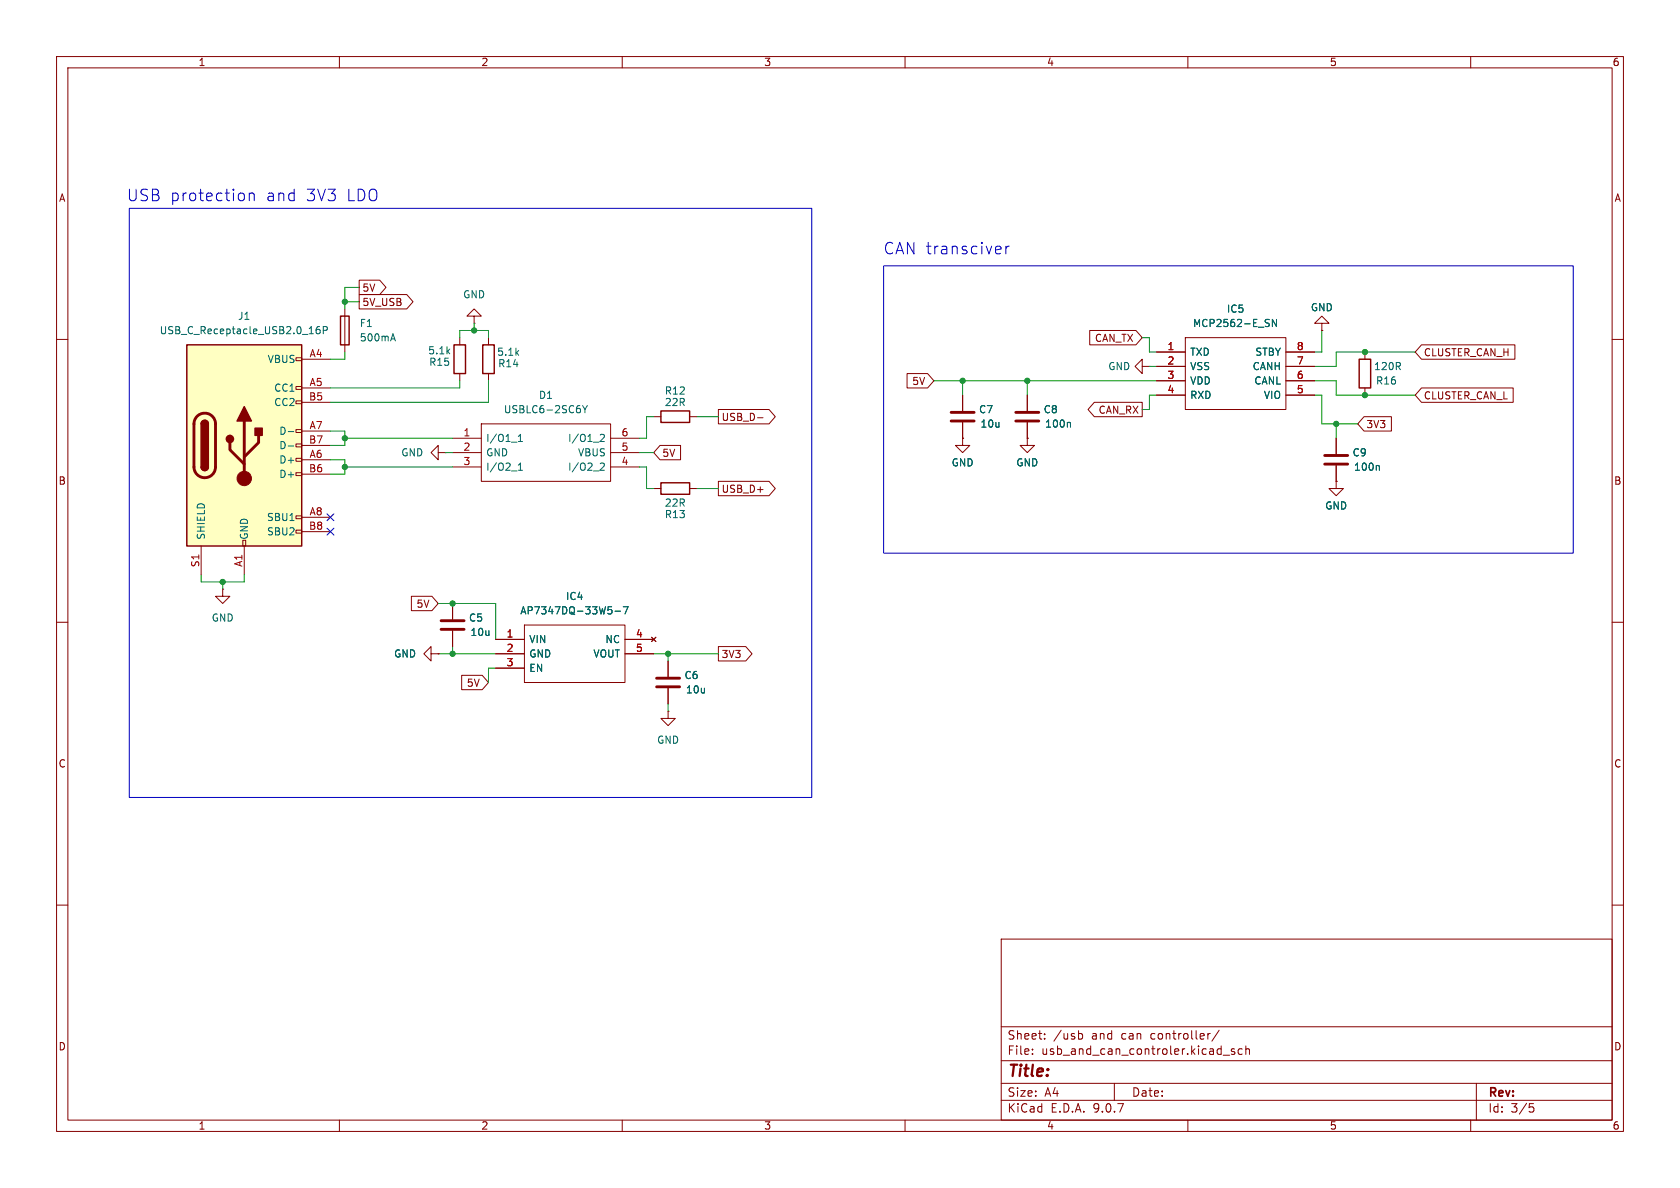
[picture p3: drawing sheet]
<svg xmlns="http://www.w3.org/2000/svg" width="297mm" height="210mm" viewBox="0 0 297 210" stroke-linecap="round" stroke-linejoin="round" font-family="sans-serif">
<g fill="none" stroke="#840000" stroke-width=".18">
<path d="M10 10h277v190h-277zM12 12h273v186h-273zM60 10v2M110 10v2M160 10v2M210 10v2M260 10v2M61 54.6v7.6M81.3 59.7v1.3M83.8 55.9h1.3l-1.3-1.3-1.3 1.3h1.3v1.3M83.8 57.2h.1M86.4 59.7v1.3"/>
<path d="M209.5 59.7h17.8v12.7h-17.8zM233.7 57.2h1.2l-1.2-1.3-1.3 1.3h1.3v1.2M233.7 58.4h.1M10 60h2M80 77.5h5.1M81.3 66v1.3M85.1 74.9h22.8v10.2h-22.8zM86.4 66v1.3M107.9 77.5h5.1M115.6 73.7h1.2M121.9 73.7h1.3M170.2 77.5v1.2h1.2l-1.2 1.3-1.3-1.3h1.3"/>
<path d="M170.2 77.5h.1M170.2 69.9v2.7M170.2 74.7v2.8M181.6 77.5v1.2h1.3l-1.3 1.3-1.3-1.3h1.3M181.6 77.5h.1M181.6 69.9v2.7M181.6 74.7v2.8M201.9 64.8v-1.3l-1.2 1.3 1.2 1.2v-1.2h1.3M203.2 64.8h.1M204.5 62.2h5M204.5 64.8h5M204.5 67.3h5"/>
<path d="M204.5 69.9h5M227.3 62.2h5.1M227.3 64.8h5.1M227.3 67.3h5.1M227.3 69.9h5.1M236.2 77.5v2.8M241.3 62.2v1.3M241.3 68.6v1.3M285 60h2M77.5 80v-1.3l-1.3 1.3 1.3 1.3v-1.3h1.2M78.7 80h.1M80 80h5.1"/>
<path d="M80 82.6h5.1M107.9 80h5.1M107.9 82.6h5.1M115.6 86.4h1.2M121.9 86.4h1.3M236.2 85.1v1.3h1.3l-1.3 1.2-1.3-1.2h1.3M236.2 85.1h.1M236.2 82.3v2.8M10 110h2M39.4 104.1v1.3h1.2l-1.2 1.3-1.3-1.3h1.3M39.4 104.1h.1M76.2 115.6v-1.3l-1.3 1.3 1.3 1.2v-1.2h1.3"/>
<path d="M77.5 115.6h.1M80 106.7v2.8M80 111.5v2.8M87.6 113h5.1M87.6 115.6h5.1M87.6 118.1h5.1M92.7 110.5h17.8v10.2h-17.8zM110.5 113h5.1M110.5 115.6h5.1M115.2 112.6l.8 .8M116 112.6l-.8 .8M118.1 116.8v2.8"/>
<path d="M285 110h2M118.1 125.7v1.3h1.3l-1.3 1.3-1.3-1.3h1.3M118.1 125.7h.1M118.1 121.7v2.8M10 160h2M177 166h108v32h-108zM285 160h2M60 198v2M110 198v2M160 198v2M177 194.5h108M177 191.5h108"/>
<path d="M177 187.5h108M177 181.5h108M182.5 186.3v.1M182.5 185.5v.1M184.7 183.6v.1M184.7 182.8v.1M190.8 182.7h.3l.3 .3-.1 .6-.5 .1M197 191.5v3M210 198v2M214 182.7l-.4 .1M215.5 182.1l-1.3 2M216.2 186.5h1.2"/>
<path d="M218.2 185.5l-.3-.1-.2 .2v.2l.5 .2v.3h-.5M219.6 185.5l-.4-.1-.3 .3v.4l.1 .2h.6M220.2 185.5l.3-.1 .3 .1 .1 .9M220.2 184.9v1.5M260 198v2M261 191.5v6.5M270.4 195.1h.7M270.5 195.7h.4l.3 .3-.2 .5-.5 .1"/>
</g>
<path d="M60.2 55.9h1.5v5.1h-1.5zM80.3 61h2v5h-2zM85.3 61h2.1v5h-2.1zM116.8 72.6h5.1v2.1h-5.1zM240.3 63.5h2v5.1h-2zM116.8 85.3h5.1v2.1h-5.1z" fill="none" stroke="#840000" stroke-width=".25"/>
<g fill="none" stroke="#006464" stroke-width=".18">
<path d="M69.2 59.9h.6M69.5 59l.4 1.3M224.2 56.5h.2M224.3 57.2v.4M225.7 56.5v1.2l-.8-1.2v1.2M91.6 78h.8M91.6 77.1l.4-.3v1.2M103 71.7l.4 .7M103.4 72.4v.6M103.8 71.7l-.4 .7M106.1 76.9l.5-.1 .2 .3-.7 .9h.7M189.1 74.7l.1 .1v.7"/>
<path d="M91.6 82.2l.4-.3v1.2M91.6 83.1h.8M106.1 82l.5-.1 .2 .3-.7 .9h.7M243.7 82.3l.2 .2v.6M108.1 107.9v.5M108.7 108h1M110.2 107.3h.8l-.5 1.2"/>
</g>
<path d="M168.1 72.9h4.1M168.1 74.4h4.1M179.6 72.9h4M179.6 74.4h4M234.2 80.5h4.1M234.2 82h4.1M78 109.7h4M78 111.3h4M116.1 119.9h4M116.1 121.4h4" fill="none" stroke="#840000" stroke-width=".51"/>
<path d="M33 61h20.3v35.5h-20.3z" fill="#ffffc2"/>
<g fill="none" stroke="#840000" stroke-width=".18">
<path d="M63.5 49.5h3.6l1.1 1.3-1.1 1.3h-3.6zM63.5 52.1h8.4l1.1 1.2-1.1 1.3h-8.4zM192.7 58.4h8.1l1.1 1.3-1.1 1.3h-8.1zM233.7 58.4h.1M52.3 63.2h1v.6h-1zM52.3 68.3h1v.5h-1zM52.3 70.9h1v.5h-1zM52.3 75.9h1v.6h-1zM52.3 78.5h1v.5h-1zM53.3 63.5h5.1M53.3 68.6h5.1M53.3 71.1h5.1"/>
<path d="M53.3 76.2h5.1M53.3 78.7h5.1M116.7 78.7h3.6v2.6h-3.6l-1.1-1.3zM127 72.4h9l1.1 1.3-1.1 1.2h-9zM133.9 73.8h1M160.4 66h3.6l1.1 1.3-1.1 1.3h-3.6zM170.2 77.5h.1M170.2 69.9v2.7M170.2 74.7v2.8M181.6 77.5h.1M181.6 69.9v2.7M181.6 74.7v2.8"/>
<path d="M193.5 71.1h8.4v2.6h-8.4l-1.2-1.3zM204.5 62.2h5M204.5 64.8h5M204.5 67.3h5M204.5 69.9h5M227.3 62.2h5.1M227.3 64.8h5.1M227.3 67.3h5.1M227.3 69.9h5.1M236.2 77.5v2.8M241.1 73.7h4.9v2.5h-4.9l-1.1-1.3zM251.3 61h16.5v2.5h-16.5l-1.1-1.3z"/>
<path d="M251.3 68.6h16.2v2.5h-16.2l-1.1-1.2zM35.6 96.5v5.1M42.9 95.5h.5v1h-.5zM43.2 96.5v5.1M52.3 81h1v.5h-1zM52.3 83.6h1v.5h-1zM52.3 91.2h1v.5h-1zM52.3 93.7h1v.5h-1zM53.3 81.3h5.1M53.3 83.8h5.1M53.3 91.4h5.1M53.3 94h5.1"/>
<path d="M127 85.1h9l1.1 1.3-1.1 1.2h-9zM236.2 85.1h.1M236.2 82.3v2.8M72.7 105.4h3.7l1.1 1.3-1.1 1.3h-3.7zM77.5 115.6h.1M80 106.7v2.8M80 111.5v2.8M81.6 119.4h3.6l1.2 1.3-1.2 1.2h-3.6zM87.6 113h5.1M87.6 115.6h5.1M87.6 118.1h5.1M110.5 113h5.1"/>
<path d="M110.5 115.6h5.1M115.2 112.6l.8 .8M116 112.6l-.8 .8M118.1 116.8v2.8M127 114.3h4.8l1.2 1.3-1.2 1.2h-4.8zM118.1 121.7v2.8"/>
</g>
<path d="M33 61h20.3v35.5h-20.3zM35.6 74.9a.64 .64 0 0 1 .6-.6 .64 .64 0 0 1 .6 .6M35.6 82.6a.64 .64 0 0 0 .6 .6 .64 .64 0 0 0 .6-.6" fill="none" stroke="#840000" stroke-width=".25"/>
<path d="M34.8 73.6a1.9 1.9 0 0 1 2.1-.4 1.9 1.9 0 0 1 1.2 1.7v7.7a1.91 1.91 0 0 1-1.9 1.8 1.91 1.91 0 0 1-1.9-1.8v-7.8l.2-.7zM40.6 78.2v1.3l2.6 2.5M43.2 74.4v10.2M45.7 77v1.2l-2.5 2.6" fill="none" stroke="#840000" stroke-width=".51"/>
<g fill="#840000" stroke="#840000" stroke-width=".25">
<path d="M35.6 74.9h1.2v7.7h-1.2z"/>
<path d="M35.7 74.5a.64 .64 0 0 1 .7-.2 .64 .64 0 0 1 .4 .6h-1.2z"/>
<path d="M35.6 82.6h1.2a.64 .64 0 0 1-.6 .6 .64 .64 0 0 1-.6-.6z"/>
<path d="M43.2 71.9l1.2 2.5h-2.5z"/>
<path d="M45.1 75.7h1.3v1.3h-1.3z"/>
<circle cx="40.6" cy="77.6" r=".63"/>
</g>
<circle cx="43.2" cy="84.6" r="1.27" fill="#840000" stroke="#840000" stroke-width=".18"/>
<path d="M56.5 57.7l-.4 .1a.86 .86 0 0 0 0 1.2l.4-.1 .1-.4-.2-.3h-.3l-.2 .3M57.1 58.4l.7-.1 .1-.1-.1-.3-.7-.2v1.3M224.2 56.5h.2M224.3 57.2v.4M225.7 56.5v1.2l-.8-1.2v1.2M51 76.3h.9M51 78.8h.9M189.1 74.7l.1 .1v.7M243.7 82.3l.2 .2v.6M108.1 107.9v.5M108.7 108h1M110.2 107.3h.8l-.5 1.2" fill="none" stroke="#006464" stroke-width=".18"/>
<g fill="none" stroke="#009600" stroke-width=".18">
<path d="M61 53.3h2.5M63.5 50.8h-2.5v3.8M81.3 59.7v-1.3h5.1v1.3M83.8 57.2v1.2M201.9 59.7h1.3v2.5h1.3M233.7 58.4v3.8h-1.3M58.4 76.2h2.6v2.5h-2.6M61 77.5h19M61 62.2v1.3h-2.6M81.3 67.3v1.3h-22.9M86.4 67.3v3.8h-28M115.6 73.7h-1.3v3.8h-1.3"/>
<path d="M123.2 73.7h3.8M165.1 67.3h39.4M170.2 67.3v2.6M181.6 67.3v2.6M203.2 64.8h1.3M204.5 69.9h-1.3v2.5h-1.3M232.4 69.9h1.3v5h6.3M232.4 67.3h3.8v2.6h14M236.2 74.9v2.6M250.2 62.2h-14v2.6h-3.8M58.4 81.3h2.6v2.5h-2.6M61 82.6h19"/>
<path d="M78.7 80h1.3M113 80h2.6M113 82.6h1.3v3.8h1.3M123.2 86.4h3.8M35.6 101.6v1.3h7.6v-1.3M39.4 102.9v1.2M77.5 106.7h10.1v6.3M77.5 115.6h10.1M80 114.3v1.3M87.6 118.1h-1.2v2.6M115.6 115.6h11.4M118.1 115.6v1.2"/>
<path d="M118.1 124.5v1.2"/>
</g>
<path d="M57.8 90.8l1.2 1.2M57.8 93.4l1.2 1.2M59 90.8l-1.2 1.2M59 93.4l-1.2 1.2" fill="none" stroke="#000084" stroke-width=".18"/>
<path d="M22.9 36.8h120.6v104.2h-120.6zM44.1 34.1v1.4M44.1 34.3a.5 .5 0 0 1 .8 .1v1.1M156.2 47h121.9v50.8h-121.9zM176.9 43.6l.1 .4-1 .2M177.8 43.5v1.4M178.4 43.5a.52 .52 0 0 0-.6 .4" fill="none" stroke="#0000c2" stroke-width=".18"/>
<g fill="#009600" stroke="#009600" stroke-width=".18">
<circle cx="61" cy="53.3" r=".46"/>
<circle cx="61" cy="77.5" r=".46"/>
<circle cx="83.8" cy="58.4" r=".46"/>
<circle cx="61" cy="82.6" r=".46"/>
<circle cx="39.4" cy="102.9" r=".46"/>
<circle cx="170.2" cy="67.3" r=".46"/>
<circle cx="181.6" cy="67.3" r=".46"/>
<circle cx="80" cy="115.6" r=".46"/>
<circle cx="80" cy="106.7" r=".46"/>
<circle cx="241.3" cy="62.2" r=".46"/>
<circle cx="236.2" cy="74.9" r=".46"/>
<circle cx="241.3" cy="69.9" r=".46"/>
<circle cx="118.1" cy="115.6" r=".46"/>
</g>
<g font-size="2.8" fill="#0000c2">
<text x="22.4" y="35.8">USB protection</text>
<text x="47.1" y="35.8">and</text>
<text x="54.2" y="35.8">3V3</text>
<text x="61.4" y="35.8">LDO</text>
<text x="156.1" y="45.2">CAN transciver</text>
</g>
<text font-size="2.8" fill="#840000" x="178" y="190.9">Title:</text>
<g font-size="2.1" fill="#840000">
<text x="178" y="184">Sheet:</text>
<text x="186.2" y="184">/usb</text>
<text x="193" y="184">and</text>
<text x="198.4" y="184">can</text>
<text x="203.7" y="184">controller/</text>
<text x="178" y="186.7">File:</text>
<text x="184.1" y="186.7">usb_and_can_controler.kicad_sch</text>
<text x="178" y="196.9">KiCad</text>
<text x="178" y="194.1">Size:</text>
<text x="184.7" y="194.1">A4</text>
<text x="185.7" y="196.9">E.D.A.</text>
<text x="193.3" y="196.9">9.0.7</text>
<text x="200" y="194.1">Date:</text>
<text x="263" y="194.3">Rev:</text>
<text x="263" y="196.9">Id:</text>
<text x="267.1" y="196.9">3/5</text>
</g>
<g font-size="1.8" fill="#840000">
<text x="35" y="11.9">1</text>
<text x="85" y="11.9">2</text>
<text x="135" y="11.9">3</text>
<text x="185" y="11.9">4</text>
<text x="235" y="11.9">5</text>
<text x="285" y="11.9">6</text>
<text x="10.3" y="35.9">A</text>
<text x="285.3" y="35.9">A</text>
<text x="64" y="51.8">5V</text>
<text x="64" y="54.3">5V_USB</text>
<text x="193.5" y="60.6">CAN_TX</text>
<text x="251.6" y="63.2">CLUSTER_CAN_H</text>
<text x="161.2" y="68.3">5V</text>
<text x="251.6" y="70.8">CLUSTER_CAN_L</text>
<text x="127.5" y="74.6">USB_D-</text>
<text x="194.1" y="73.3">CAN_RX</text>
<text x="241.5" y="75.9">3V3</text>
<text x="117" y="81">5V</text>
<text x="10.3" y="85.9">B</text>
<text x="127.5" y="87.3">USB_D+</text>
<text x="285.3" y="85.9">B</text>
<text x="73.5" y="107.6">5V</text>
<text x="127.5" y="116.5">3V3</text>
<text x="82.4" y="121.6">5V</text>
<text x="10.3" y="135.9">C</text>
<text x="285.3" y="135.9">C</text>
<text x="10.3" y="185.9">D</text>
<text x="285.3" y="185.9">D</text>
<text x="35" y="199.9">1</text>
<text x="85" y="199.9">2</text>
<text x="135" y="199.9">3</text>
<text x="185" y="199.9">4</text>
<text x="235" y="199.9">5</text>
<text x="285" y="199.9">6</text>
</g>
<g font-size="1.8" fill="#006464">
<text x="81.8" y="52.9">GND</text>
<text x="28.1" y="59.3">USB_C_Receptacle_USB2.0_16P</text>
<text x="42" y="56.7">J1</text>
<text x="63.5" y="58">F1</text>
<text x="210.8" y="58">MCP2562-E_SN</text>
<text x="216.8" y="55.5">IC5</text>
<text x="231.6" y="55.2">GND</text>
<text x="47.2" y="64.4">VBUS</text>
<text x="63.5" y="60.6">500mA</text>
<text x="75.6" y="62.8">5.1k</text>
<text x="75.8" y="64.9">R15</text>
<text x="87.8" y="63.1">5.1k</text>
<text x="88" y="65.1">R14</text>
<text x="195.8" y="65.6">GND</text>
<text x="210.3" y="63.1">TXD</text>
<text x="210.3" y="65.6">VSS</text>
<text x="221.3" y="65.6">CANH</text>
<text x="221.8" y="63.1">STBY</text>
<text x="242.8" y="65.6">120R</text>
<text x="48.4" y="69.4">CC1</text>
<text x="48.4" y="72">CC2</text>
<text x="95.2" y="70.7">D1</text>
<text x="117.4" y="70">R12</text>
<text x="117.4" y="72">22R</text>
<text x="210.3" y="68.2">VDD</text>
<text x="210.3" y="70.7">RXD</text>
<text x="221.6" y="68.2">CANL</text>
<text x="223.3" y="70.7">VIO</text>
<text x="243.2" y="68.2">R16</text>
<text x="49.3" y="77.1">D-</text>
<text x="89" y="73.3">USBLC6-2SC6Y</text>
<text x="173" y="73.3">C7</text>
<text x="173.2" y="75.8">10u</text>
<text x="184.4" y="73.3">C8</text>
<text x="184.7" y="75.8">100n</text>
<text x="49.3" y="79.6">D-</text>
<text x="49.3" y="82.1">D+</text>
<text x="70.8" y="80.9">GND</text>
<text x="85.9" y="78.3">I/O1_1</text>
<text x="85.9" y="80.9">GND</text>
<text x="85.9" y="83.4">I/O2_1</text>
<text x="100.3" y="78.3">I/O1_2</text>
<text x="100.3" y="83.4">I/O2_2</text>
<text x="102.1" y="80.9">VBUS</text>
<text x="168.1" y="82.7">GND</text>
<text x="179.6" y="82.7">GND</text>
<text x="239" y="80.9">C9</text>
<text x="239.3" y="83.4">100n</text>
<text x="49.3" y="84.7">D+</text>
<text x="117.4" y="89.8">22R</text>
<text x="36.4" y="95.5" transform="rotate(-90 36.4 95.5)">SHIELD</text>
<text x="44" y="95.5" transform="rotate(-90 44 95.5)">GND</text>
<text x="47.1" y="92.3">SBU1</text>
<text x="47.1" y="94.8">SBU2</text>
<text x="117.4" y="91.8">R13</text>
<text x="234.2" y="90.3">GND</text>
<text x="100" y="106.3">IC4</text>
<text x="37.3" y="110.1">GND</text>
<text x="82.8" y="110.1">C5</text>
<text x="83.1" y="112.6">10u</text>
<text x="91.9" y="108.8">AP7347DQ-33W5-7</text>
<text x="93.5" y="113.9">VIN</text>
<text x="106.9" y="113.9">NC</text>
<text x="69.6" y="116.4">GND</text>
<text x="93.5" y="116.4">GND</text>
<text x="93.5" y="119">EN</text>
<text x="104.8" y="116.4">VOUT</text>
<text x="120.9" y="120.2">C6</text>
<text x="121.2" y="122.8">10u</text>
<text x="116.1" y="131.7">GND</text>
</g>
<g font-size="1.8" fill="#a90000">
<text x="54.6" y="63.2">A4</text>
<text x="206.3" y="62">1</text>
<text x="206.3" y="64.5">2</text>
<text x="229.2" y="62">8</text>
<text x="229.2" y="64.5">7</text>
<text x="54.5" y="70.9">B5</text>
<text x="54.6" y="68.3">A5</text>
<text x="206.3" y="67.1">3</text>
<text x="206.3" y="69.6">4</text>
<text x="229.2" y="67.1">6</text>
<text x="229.2" y="69.6">5</text>
<text x="54.6" y="75.9">A7</text>
<text x="81.8" y="77.2">1</text>
<text x="109.8" y="77.2">6</text>
<text x="54.5" y="78.5">B7</text>
<text x="54.5" y="83.6">B6</text>
<text x="54.6" y="81">A6</text>
<text x="81.8" y="79.8">2</text>
<text x="81.8" y="82.3">3</text>
<text x="109.8" y="79.8">5</text>
<text x="109.8" y="82.3">4</text>
<text x="54.5" y="93.7">B8</text>
<text x="54.6" y="91.2">A8</text>
<text x="35.3" y="100.4" transform="rotate(-90 35.3 100.4)">S1</text>
<text x="42.9" y="100.3" transform="rotate(-90 42.9 100.3)">A1</text>
<text x="89.5" y="112.8">1</text>
<text x="112.3" y="112.8">4</text>
<text x="89.5" y="115.3">2</text>
<text x="89.5" y="117.9">3</text>
<text x="112.3" y="115.3">5</text>
</g>
</svg>
